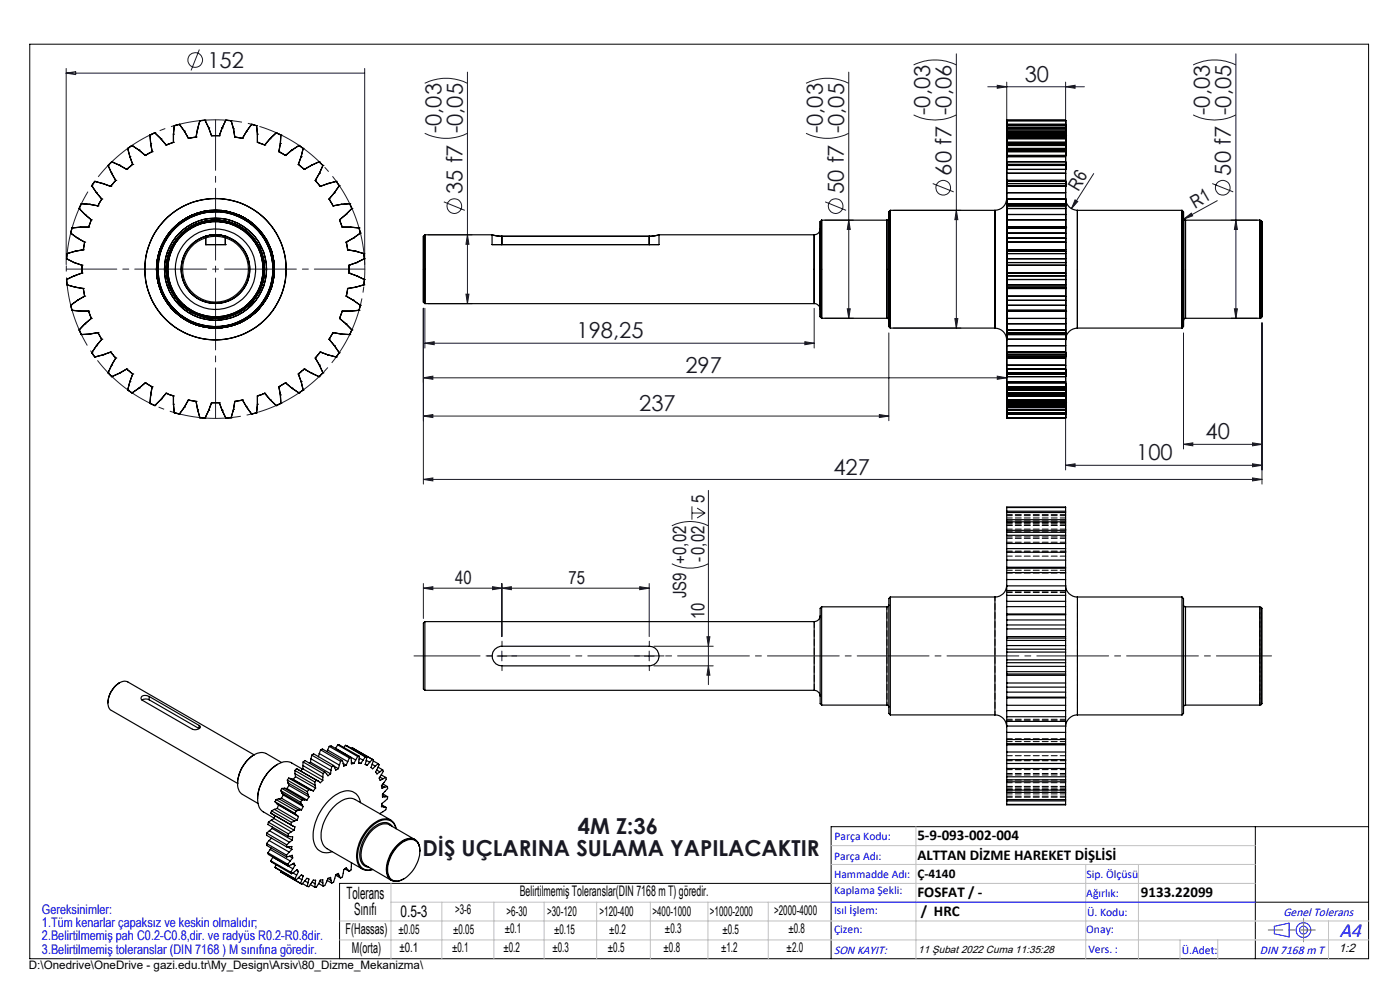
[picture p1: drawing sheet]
<svg xmlns="http://www.w3.org/2000/svg" width="297mm" height="210mm" viewBox="0 0 297 210" stroke-linecap="round" stroke-linejoin="round" font-family="sans-serif">
<g fill="none" stroke="#191924" stroke-width=".21">
<path d="M14 14.5v41.6M14 15.5h63.4M14 15.5l2.1-.3v.6zM42.3 10.5l-1.8 4.4M77.4 14.5v41.6M90.1 17.7a10.2 10.2 0 0 1 9.1 0M99.2 15.3v49.1M171 17.7a10.2 10.2 0 0 1 9.1 0M180.1 15.3v52.2M193.8 13.8a10.2 10.2 0 0 1 9.1 0M202.9 11.4v58.2M209.6 18.4h20.4"/>
<path d="M211.6 18.1l2 .3-2 .3zM213.6 17.4v10.2M226.1 18.4l2-.3v.6zM226.1 17.4v10.1M253.1 13.8a10.2 10.2 0 0 1 9.1 0M262.2 11.4v56.1M90.1 28.3a10.2 10.2 0 0 0 9.1 0M171 28.3a10.2 10.2 0 0 0 9.1 0M193.8 24.4a9.9 9.9 0 0 0 9.1 0M197.9 38.9l4.4 1.8M232 36.8l-4.7 7.5M253.1 24.4a9.9 9.9 0 0 0 9.1 0"/>
<path d="M257.2 38.9l4.4 1.8M90.8 49.8h9.4M94.2 42.8l4.4 1.8M99.2 49.8l.3 2h-.7zM175 46.7h6M175 42.8l4.5 1.8M180.1 46.7l.3 2h-.7zM189.5 44.6h14.4M202.9 44.6l.3 2h-.6zM213.6 54v27.1M226.1 54v45.7M228.1 42.4l.5 .3-1.3 1.6z"/>
<path d="M251.1 46.5l1.6-1.3 .3 .6zM258.2 42.6l-7.1 3.9M261.2 46.7h5.5M262.2 46.7l.3 2h-.6zM89.8 65.4v37.3M90.1 72.8l2-.3v.6zM90.1 65.4v8.4M90.1 72.8h82.6M90.8 64.4h9.4M98.8 62.4h.7l-.3 2zM170.7 72.5l2 .3-2 .3zM172.7 65.4v8.4"/>
<path d="M175 67.5h6M179.7 65.5h.7l-.3 2zM188.6 70.6v18.6M189.5 69.6h14.4M202.6 67.6h.6l-.3 2zM211.6 79.8l2 .3-2 .4zM251.1 70.6v24.6M261.2 67.5h5.5M261.9 65.5h.6l-.3 2zM267.7 68.5v34.2M89.8 88.3l2-.4v.7zM89.8 80.1l2-.3v.7z"/>
<path d="M89.8 88.3h98.8M89.8 80.1h123.8M186.5 87.9l2.1 .4-2.1 .3zM226.1 98.7l2-.3v.6zM226.1 98.7h41.6M251.1 94.3l1.9-.4v.7zM251.1 94.3h16.6M265.7 93.9l2 .4-2 .3zM265.7 98.4l2 .3-2 .3zM89.8 101.7l2-.3v.6zM89.8 101.7h177.9M142.5 119.6a8.6 8.6 0 0 0 7.8 0"/>
<path d="M142.5 111.5a8.6 8.6 0 0 1 7.8 0M146.8 107.4v2.8M146.8 108.8h2.8M147.9 107.8l1.7 1M149.6 108.8l-1.7 1.1M150.3 104v41.2M265.7 101.4l2 .3-2 .3zM89.8 124.8l2-.3v.6zM89.8 123.8v7.4M89.8 124.8h47.9M104.5 124.5l2 .3-2 .3zM105.4 139.2h2.1"/>
<path d="M106.5 138.1v2.1M106.5 124.8l2-.3v.6zM106.5 123.8v11.2M135.7 124.5l2 .3-2 .3zM136.7 139.2h2.1M137.7 138.1v2.1M137.7 123.8v11.2M138.7 137.1h12.6M150 135.1h.6l-.3 2zM138.7 141.2h12.6M150.3 141.2l.3 2h-.6z"/>
<circle cx="41.4" cy="12.7" r="1.56"/>
<circle cx="200.1" cy="39.8" r="1.56"/>
<circle cx="259.4" cy="39.8" r="1.56"/>
<circle cx="96.4" cy="43.7" r="1.56"/>
<circle cx="177.3" cy="43.7" r="1.56"/>
</g>
<path d="M76 47.8a31.7 31.7 0 0 0-53-12.7 31.7 31.7 0 0 0 14.5 52.6 31.7 31.7 0 0 0 39-38.3l-.5-1.6" fill="none" stroke="#191924" stroke-width=".21" stroke-dasharray="15.2 1.3 1.3 1.3" stroke-dashoffset="3.4" stroke-linecap="butt"/>
<g fill="none" stroke="#00f" stroke-width=".21">
<path d="M176.3 191.4h90M270.3 196.5l3.2-.7v2.9l-3.2-.6z"/>
<circle cx="276.5" cy="197.3" r="1.57"/>
<circle cx="276.5" cy="197.3" r=".83"/>
</g>
<path d="M90.1 139.1h179.6" fill="none" stroke="#191924" stroke-width=".21" stroke-dasharray="15.2 1.3 1.3 1.3" stroke-dashoffset="3.5"/>
<path d="M90.1 139.1h-2.3M104.4 139.1h-1M106.5 137.1v-1.1M108.6 139.1h1M135.7 139.1h-1.1M137.7 137.1v-1.1M139.8 139.1h1.1M106.5 141.2v1.1M137.7 141.2v1.1" fill="none" stroke="#191924" stroke-width=".21" stroke-dasharray="15.2 1.3 1.3 1.3"/>
<path d="M6.3 9.4h284v194h-284zM266.3 175.4v28M290.3 175.4h-114v28M176.3 187.4h-104.3v16M266.3 191.4h24" fill="none" stroke="#000" stroke-width=".21"/>
<path d="M279 197.3h-9.9" fill="none" stroke="#f00" stroke-width=".21" stroke-dasharray="15.2 1.3 1.3 1.3" stroke-dashoffset="12.2"/>
<path d="M45.7 25.4v63.4M14.1 57.1h63.3" fill="none" stroke="#191924" stroke-width=".21" stroke-dasharray="15.2 1.3 1.3 1.3" stroke-dashoffset="4.5"/>
<path d="M276.5 197.3v2.5M276.5 197.3v-2.5" fill="none" stroke="#808080" stroke-width=".21" stroke-dasharray="15.2 1.3 1.3 1.3"/>
<g fill="none" stroke="#c0c0c0" stroke-width=".21">
<path d="M176.3 179.4h90M194.3 175.4v28M72 199.4h218.3M72 195.4h218.3M82.9 187.4v16M82.9 191.4h183.4M93.7 191.4v12M104.8 191.4v12M115.4 191.4v12M126.6 191.4v12M138 191.4v12M150.2 191.4v12"/>
<path d="M163 191.4v12M176.3 183.4h90M176.3 187.4h90M230.3 183.4v20M241.5 183.4v20M250.3 199.4v4M258.3 199.4v4M281.8 195.4v8"/>
</g>
<g fill="#191924">
<path d="M251.1 46.5l1.6-1.3 .3 .6z"/>
<path d="M228.1 42.4l.5 .3-1.3 1.6z"/>
<path d="M89.8 124.8l2-.3v.6zM104.5 124.5l2 .3-2 .3zM106.5 124.8l2-.3v.6zM135.7 124.5l2 .3-2 .3z"/>
<path d="M150 135.1h.6l-.3 2zM150.3 141.2l.3 2h-.6z"/>
<path d="M265.7 93.9l2 .4-2 .3zM251.1 94.3l1.9-.4v.7zM265.7 98.4l2 .3-2 .3zM226.1 98.7l2-.3v.6zM226.1 18.4l2-.3v.6zM211.6 18.1l2 .3-2 .3zM170.7 72.5l2 .3-2 .3zM90.1 72.8l2-.3v.6zM186.5 87.9l2.1 .4-2.1 .3zM89.8 88.3l2-.4v.7zM211.6 79.8l2 .3-2 .4zM89.8 80.1l2-.3v.7zM265.7 101.4l2 .3-2 .3zM89.8 101.7l2-.3v.6z"/>
<path d="M261.9 65.5h.6l-.3 2zM262.2 46.7l.3 2h-.6zM98.8 62.4h.7l-.3 2zM99.2 49.8l.3 2h-.7zM179.7 65.5h.7l-.3 2zM180.1 46.7l.3 2h-.7zM202.6 67.6h.6l-.3 2zM202.9 44.6l.3 2h-.6z"/>
</g>
<g fill="none" stroke="#000" stroke-width=".25">
<path d="M19.5 39.4h.1M19.5 39.4l1 1.5M20.1 38.5l-.6 .9M20.1 38.5l1.7 .4M20.1 38.5h.1M21.8 38.9l1.7 .6M21.8 38.9h.1M22.9 35.1l.8 1.7M22.9 35.1h.1M23.5 39.5h.1M23.7 36.8h.1M23.7 36.8l.9 1.5"/>
<path d="M23.7 34.3h.1M23.7 34.3l-.8 .8M23.7 34.3l1.7 .8M24.6 38.3h.1M24.6 38.3l-1.1 1.2M25.4 35.1l1.5 .8M25.4 35.1h.1M26.9 35.9h.1M27.1 31.5h.1M27.1 31.5l.5 1.7M27.6 33.2h.1M27.6 33.2l.6 1.7"/>
<path d="M28 30.9l-.9 .6M28 30.9h.1M28 30.9l1.5 .9M28.2 34.9h.1M28.2 34.9l-1.3 1M29.5 31.8h.1M29.5 31.8l1.3 1.2M30.8 33h.1M31.8 28.6h.1M31.8 28.6l.2 1.8M32 30.4h.1M32 30.4l.3 1.8"/>
<path d="M32.3 32.2h.1M32.3 32.2l-1.5 .8M32.8 28.2h.1M32.8 28.2l-1 .4M32.8 28.2l1.3 1.2M34.1 29.4h.1M34.1 29.4l1.1 1.4M35.2 30.8h.1M36.8 28.5h.1M36.8 30.2h.1M36.8 30.2l-1.6 .6M36.8 28.5v1.7"/>
<path d="M37 26.7h.1M37 26.7l-.2 1.8M38.1 26.4h.1M38.1 26.4l-1.1 .3M38.1 26.4l1 1.4M39.1 27.8h.1M39.1 27.8l.9 1.5M40 29.3h.1M41.6 29.1h.1M41.6 29.1l-1.6 .2M41.9 27.3h.1M41.9 27.3l-.3 1.8"/>
<path d="M42.4 25.6h.1M42.4 25.6l-.5 1.7M43.5 25.5h.1M43.5 25.5l-1.1 .1M43.5 25.5l.8 1.6M44.3 27.1h.1M44.3 27.1l.6 1.7M44.9 28.8h.1M44.9 28.8h1.6M46.5 28.8h.1M47.1 27.1h.1M47.1 27.1l-.6 1.7"/>
<path d="M47.9 25.5h.1M47.9 25.5l1.1 .1M47.9 25.5l-.8 1.6M49 25.6h.1M49 25.6l.5 1.7M49.5 27.3h.1M49.5 27.3l.3 1.8M49.8 29.1h.1M49.8 29.1l1.6 .2M51.4 29.3h.1M52.3 27.8h.1M52.3 27.8l-.9 1.5"/>
<path d="M53.4 26.4h.1M53.4 26.4l1 .3M53.4 26.4l-1.1 1.4M54.4 26.7h.1M54.4 26.7l.2 1.8M54.6 30.2h.1M54.6 28.5h.1M54.6 30.2l1.6 .6M54.6 28.5v1.7M56.2 30.8h.1M57.3 29.4h.1M57.3 29.4l-1.1 1.4"/>
<path d="M58.6 28.2h.1M58.6 28.2l1 .4M58.6 28.2l-1.3 1.2M59.2 32.2l1.4 .8M59.2 32.2h.1M59.5 30.4h.1M59.5 30.4l-.3 1.8M59.6 28.6h.1M59.6 28.6l-.1 1.8M60.6 33h.1M61.9 31.8h.1M61.9 31.8l-1.3 1.2"/>
<path d="M63.3 34.9l1.3 1M63.3 34.9h.1M63.4 30.9h.1M63.4 30.9l.9 .6M63.4 30.9l-1.5 .9M63.9 33.2l-.6 1.7M63.9 33.2h.1M64.3 31.5h.1M64.3 31.5l-.4 1.7M64.6 35.9h.1M66.1 35.1h.1M66.1 35.1l-1.5 .8"/>
<path d="M66.9 38.3l1 1.2M66.9 38.3h.1M67.7 34.3l.8 .8M67.7 34.3h.1M67.7 34.3l-1.6 .8M67.8 36.8h.1M67.8 36.8l-.9 1.5M67.9 39.5h.1M68.5 35.1h.1M68.5 35.1l-.7 1.7M69.6 38.9h.1M69.6 38.9l-1.7 .6"/>
<path d="M71.3 38.5h.1M71.3 38.5l.7 .9M71.3 38.5l-1.7 .4M72 39.4h.1M72 39.4l-1.1 1.5M213.6 38.5v.9h12.5M213.6 34.9h12.5v1h-12.5zM213.6 38.3v1.2h12.5v-1.2M213.6 32.2h12.5v.8h-12.5zM213.6 30.2h12.5v.6h-12.5zM213.6 28.8h.1M213.6 25.5v.1"/>
<path d="M213.6 29.1h12.5v.2h-12.5zM213.6 28.8h12.5M213.6 25.5v12.8M213.6 38.5v3.7M213.6 25.5h12.5v12.8M213.6 38.5h12.5v3.7M213.6 38.9h12.5M213.6 33.2h12.5M213.6 35.1h12.5M213.6 38.3h12.5M213.6 30.4h12.5M213.6 29.4h12.5"/>
<path d="M213.6 27.8h12.5M213.6 31.8h12.5M213.6 28.5h12.5M213.6 25.6h12.5M213.6 27.3h12.5M213.6 27.1h12.5M213.6 36.8h12.5M226.1 34.3h-12.5v.8h12.5M226.1 30.9h-12.5v.6h12.5M226.1 28.2h-12.5v.4h12.5M226.1 26.4h-12.5v.3h12.5M226.1 28.8h.1"/>
<path d="M14.1 59.3l.1 1.1M14.1 54.9l1.6 .8M14.1 54.9h.1M14.1 59.3h.1M14.2 53.8l-.1 1.1M14.2 53.8h.1M15 49.5l1.4 1M15 49.5h.1M15.3 48.4l-.3 1.1M15.3 48.4h.1M15.7 55.7l1.7 .6M15.7 58.5l-1.6 .8"/>
<path d="M15.7 55.7h.1M15.7 58.5h.1M15.9 53.3h.1M15.9 53.3l-1.7 .5M16.4 50.5h.1M16.4 50.5l1.6 .9M16.8 44.2h.1M16.8 44.2l1.2 1.3M17.1 48.2l-1.8 .2M17.1 48.2h1.7M17.1 48.2h.1M17.3 43.2l-.5 1"/>
<path d="M17.3 43.2h.1M17.3 43.2l1.8 .1M17.4 56.3v1.6M17.4 57.9l-1.7 .6M17.4 57.9h.1M17.4 56.3h.1M17.7 53h.1M17.7 53l-1.8 .3M18 51.4l-.3 1.6M18 51.4h.1M18 45.5h.1M18 45.5l1.4 1.1"/>
<path d="M18.8 48.2h.1M19.1 43.3h.1M19.1 43.3l1.7 .4M19.4 46.6l-.6 1.6M19.4 46.6h.1M20.5 40.9l1.1 1.3M20.5 40.9h.1M20.8 43.7h.1M21.6 42.2h.1M21.6 42.2l-.8 1.5M43.6 50.1h.1M43.6 51.9h.1"/>
<path d="M43.6 50.1a6.9 6.9 0 0 1 4.2 0M43.6 51.9h4.2M43.6 50.1v1.8M47.8 50.1h.1M47.8 51.9h.1M47.8 50.1v1.8M69.8 42.2l.9 1.5M69.8 42.2h.1M70.7 43.7h.1M70.9 40.9h.1M70.9 40.9l-1.1 1.3M72 46.6h.1"/>
<path d="M72 46.6l.6 1.6M72.4 43.3h.1M72.4 43.3l-1.7 .4M72.6 48.2h.1M72.6 48.2h1.8M73.4 45.5h.1M73.4 45.5l-1.4 1.1M73.4 51.4h.1M73.4 51.4l.3 1.6M73.7 53h.1M73.7 53l1.8 .3M74 56.3v1.6"/>
<path d="M74 56.3h.1M74 57.9h.1M74 57.9l1.7 .6M74.2 43.2l.4 1M74.2 43.2l-1.8 .1M74.2 43.2h.1M74.4 48.2h.1M74.4 48.2l1.8 .2M74.6 44.2h.1M74.6 44.2l-1.2 1.3M75 50.5h.1M75 50.5l-1.6 .9"/>
<path d="M75.5 53.3h.1M75.5 53.3l1.7 .5M75.7 55.7l-1.7 .6M75.7 58.5l1.6 .8M75.7 55.7h.1M75.7 58.5h.1M76.2 48.4l.2 1.1M76.2 48.4h.1M76.4 49.5h.1M76.4 49.5l-1.4 1M77.2 53.8l.1 1.1M77.2 53.8h.1"/>
<path d="M77.3 59.3l-.1 1.1M77.3 54.9h.1M77.3 59.3h.1M77.3 54.9l-1.6 .8M89.8 50.1v14zM90.1 49.8v14.6zM104.4 51.9h2.1zM104.4 49.8v2.1M104.4 49.8l2.1 .3zM104.4 49.8h-14.3l-.3 .3M106.5 50.1h31.2M106.5 50.1v1.8"/>
<path d="M106.5 51.9h31.2M137.7 50.1l2.1-.3zM137.7 51.9h2.1zM137.7 50.1v1.8M139.8 49.8v2.1M172.7 49.8v14.6zM174 48.6a1.26 1.26 0 0 1-1.3 1.2h-32.9M174 48.6v17zM174 47v20.2zM174.3 46.7v20.8zM188.1 46.7v20.8zM188.6 46.3l-.2 .3-.3 .1h-13.8l-.3 .3"/>
<path d="M188.6 46.3v21.6zM188.6 44.9v24.4zM188.9 44.6v25zM211.1 44.6v25zM213.6 42.1a2.53 2.53 0 0 1-2.5 2.5h-22.2l-.3 .3M213.6 59.3v1.1M213.6 53.8v1.1M213.6 56.3v1.6M213.6 51.4v1.6M213.6 42.1v30zM213.6 46.6v1.6M213.6 43.2v1"/>
<path d="M213.6 42.2v1.5M213.6 48.4v1.1M213.6 48.2h12.5M213.6 43.2v.5M213.6 44.2v2.4M213.6 48.2v.2M213.6 49.5v1.9M213.6 53v.8M213.6 54.9v1.4M213.6 57.9v1.4M213.6 55.7h12.5M213.6 43.2h12.5v3.4"/>
<path d="M213.6 54.9h12.5M213.6 53h12.5M213.6 53.8h12.5M213.6 50.5h12.5M213.6 56.3h12.5M213.6 49.5h12.5M213.6 51.4h12.5M213.6 46.6h12.5M213.6 44.2h12.5M213.6 45.5h12.5M213.6 48.4h12.5M213.6 53.3h12.5"/>
<path d="M213.6 43.3h12.5M213.6 42.2h12.5M213.6 40.9h12.5M213.6 57.9h12.5M213.6 58.5h12.5M213.6 59.3h12.5M213.6 48.2h.1M226.1 42.1a2.53 2.53 0 0 0 2.5 2.5h22.2l.3 .3M226.1 51.4v1.6M226.1 46.6v1.6M226.1 42.2v1.5h-12.5M226.1 56.3v1.6"/>
<path d="M226.1 42.1v30zM226.1 48.2v3.2M226.1 53v3.3M226.1 57.9v3.3M226.1 48.2h.1M228.6 44.6v25zM250.8 44.6v25zM251.1 46.3l.1 .3 .3 .1h15.9l.3 .3M251.1 46.3v21.6zM251.1 44.9v24.4zM251.5 46.7v20.8zM267.2 46.7v20.8z"/>
<path d="M267.5 46.8v20.6zM267.7 47v20.2zM14.2 60.4h.1M14.2 60.4l1.7 .5M15 64.8l.3 1M15 64.8h.1M15.3 65.8l1.8 .2M15.3 65.8h.1M15.9 60.9h.1M15.9 60.9l1.8 .3M16.4 63.7h.1M16.4 63.7l-1.4 1.1"/>
<path d="M16.8 70h.1M16.8 70l.5 1M17.1 66h1.7M17.1 66h.1M17.3 71h.1M17.7 61.2h.1M17.7 61.2l.3 1.6M18 62.8h.1M18 62.8l-1.6 .9M18 68.7h.1M18 68.7l-1.2 1.3M18.8 66l.6 1.5"/>
<path d="M18.8 66h.1M19.1 70.9h.1M19.1 70.9l-1.8 .1M19.4 67.5h.1M19.4 67.5l-1.4 1.2M19.5 74.8h.1M19.5 74.8l.6 .9M20.1 75.7h.1M20.5 73.3l-1 1.5M20.5 73.3h.1M20.8 70.5l.8 1.5M20.8 70.5h.1"/>
<path d="M20.8 70.5l-1.7 .4M21.6 72h.1M21.6 72l-1.1 1.3M21.8 75.3l-1.7 .4M21.8 75.3h.1M22.9 79.1l.8 .8M22.9 79.1h.1M23.5 74.7h.1M23.5 74.7l1.1 1.2M23.5 74.7l-1.7 .6M23.7 77.5h.1M23.7 77.5l-.8 1.6"/>
<path d="M23.7 79.9h.1M24.6 75.9h.1M24.6 75.9l-.9 1.6M25.4 79.2l-1.7 .7M25.4 79.2h.1M26.9 78.3l1.3 1M26.9 78.3l-1.5 .9M26.9 78.3h.1M28.2 79.3h.1M28.2 79.3l-.6 1.7M63.3 79.3l.6 1.7M63.3 79.3h.1"/>
<path d="M64.6 78.3l-1.3 1M64.6 78.3h.1M64.6 78.3l1.5 .9M66.1 79.2h.1M66.1 79.2l1.6 .7M66.9 75.9h.1M66.9 75.9l.9 1.6M67.7 79.9h.1M67.8 77.5h.1M67.8 77.5l.7 1.6M67.9 74.7l-1 1.2M67.9 74.7h.1"/>
<path d="M67.9 74.7l1.7 .6M68.5 79.1h.1M68.5 79.1l-.8 .8M69.6 75.3h.1M69.6 75.3l1.7 .4M69.8 72l1.1 1.3M69.8 72h.1M70.7 70.5l-.9 1.5M70.7 70.5h.1M70.7 70.5l1.7 .4M70.9 73.3h.1M70.9 73.3l1.1 1.5"/>
<path d="M71.3 75.7h.1M72 74.8l-.7 .9M72 74.8h.1M72 67.5h.1M72 67.5l1.4 1.2M72.4 70.9h.1M72.4 70.9l1.8 .1M72.6 66l-.6 1.5M72.6 66h.1M72.6 66h1.8M73.4 68.7h.1M73.4 68.7l1.2 1.3"/>
<path d="M73.4 62.8h.1M73.4 62.8l1.6 .9M73.7 61.2l-.3 1.6M73.7 61.2h.1M74.2 71h.1M74.4 66h.1M74.6 70l-.4 1M74.6 70h.1M75 63.7h.1M75 63.7l1.4 1.1M75.5 60.9h.1M75.5 60.9l-1.8 .3"/>
<path d="M76.2 65.8h.1M76.2 65.8l-1.8 .2M76.4 64.8h.1M76.4 64.8l-.2 1M77.2 60.4h.1M77.2 60.4l-1.7 .5M89.8 64.1l.3 .3h82.6a1.26 1.26 0 0 1 1.3 1.2M174 67.2l.3 .3h13.9l.4 .4M188.6 69.3l.3 .3h22.2a2.53 2.53 0 0 1 2.5 2.5M213.6 61.2v1.6M213.6 64.8v1M213.6 66v1.5"/>
<path d="M213.6 70v1M213.6 70.5v1.5M213.6 75.9v-1.2h12.5v1.2M213.6 78.3h12.5v1h-12.5zM213.6 70.5h12.5v1.5M213.6 66h12.5M213.6 60.4v.8M213.6 62.8v2M213.6 65.8v.2M213.6 67.5v2.5M213.6 70.5v.5M213.6 72v3.7"/>
<path d="M213.6 75.9v12.8M213.6 62.8h12.5M213.6 63.7h12.5M213.6 61.2h12.5M213.6 60.4h12.5M213.6 67.5h12.5M213.6 68.7h12.5M213.6 64.8h12.5M213.6 65.8h12.5M213.6 60.9h12.5M213.6 70h12.5M213.6 73.3h12.5"/>
<path d="M213.6 72h12.5M213.6 75.9h12.5M213.6 70.9h12.5M213.6 75.3h12.5M213.6 79.2h12.5M213.6 77.5h12.5M213.6 66h.1M226.1 74.8h-12.5v.9M226.1 79.1h-12.5v.8h12.5M226.1 61.2v1.6M226.1 66v1.5M226.1 62.8v3.2"/>
<path d="M226.1 67.5v3.5h-12.5M226.1 72v3.7h-12.5M226.1 75.9v12.8h-12.5M226.1 66h.1M251.1 69.3l-.3 .3h-22.2a2.53 2.53 0 0 0-2.5 2.5M267.7 67.2l-.3 .3h-16l-.3 .4M27.1 82.7h.1M27.1 82.7l.9 .7M27.6 81h.1M27.6 81l-.5 1.7M28 83.4h.1M29.5 82.3h.1"/>
<path d="M29.5 82.3l-1.5 1.1M30.8 81.2l1.5 .8M30.8 81.2l-1.3 1.1M30.8 81.2h.1M31.8 85.6l1 .4M31.8 85.6h.1M32 83.8h.1M32 83.8l-.2 1.8M32.3 82h.1M32.3 82l-.3 1.8M32.8 86h.1M34.1 84.8h.1"/>
<path d="M34.1 84.8l-1.3 1.2M35.2 83.4l1.6 .6M35.2 83.4h.1M35.2 83.4l-1.1 1.4M36.8 84h.1M36.8 85.8h.1M36.8 84v1.8M36.8 85.8l.2 1.8M37 87.6h.1M37 87.6l1.1 .2M38.1 87.8h.1M39.1 86.4h.1"/>
<path d="M39.1 86.4l-1 1.4M40 84.8h.1M40 84.8l1.6 .4M40 84.8l-.9 1.6M41.6 85.2h.1M41.6 85.2l.3 1.6M41.9 86.8h.1M41.9 86.8l.5 1.8M42.4 88.6h.1M42.4 88.6l1.1 .1M43.5 88.7h.1M44.3 87.1h.1"/>
<path d="M44.3 87.1l-.8 1.6M44.9 85.4h.1M44.9 85.4h1.6M44.9 85.4l-.6 1.7M46.5 85.4h.1M46.5 85.4l.6 1.7M47.1 87.1h.1M47.1 87.1l.8 1.6M47.9 88.7h.1M49 88.6h.1M49 88.6l-1.1 .1M49.5 86.8h.1"/>
<path d="M49.5 86.8l-.5 1.8M49.8 85.2h.1M49.8 85.2l-.3 1.6M51.4 84.8h.1M51.4 84.8l-1.6 .4M51.4 84.8l.9 1.6M52.3 86.4h.1M52.3 86.4l1.1 1.4M53.4 87.8h.1M54.4 87.6h.1M54.4 87.6l-1 .2M54.6 85.8h.1"/>
<path d="M54.6 84h.1M54.6 84v1.8M54.6 85.8l-.2 1.8M56.2 83.4l-1.6 .6M56.2 83.4h.1M56.2 83.4l1.1 1.4M57.3 84.8h.1M57.3 84.8l1.3 1.2M58.6 86h.1M59.2 82h.1M59.2 82l.3 1.8M59.5 83.8h.1"/>
<path d="M59.5 83.8l.1 1.8M59.6 85.6l-1 .4M59.6 85.6h.1M60.6 81.2l-1.4 .8M60.6 81.2h.1M60.6 81.2l1.3 1.1M61.9 82.3h.1M61.9 82.3l1.5 1.1M63.4 83.4h.1M63.9 81l.4 1.7M63.9 81h.1M64.3 82.7h.1"/>
<path d="M64.3 82.7l-.9 .7M213.6 81.2h12.5v.8h-12.5zM213.6 83.4h12.5v.6h-12.5zM213.6 84.8h12.5v.4h-12.5zM213.6 85.4h.1M213.6 85.4h12.5M213.6 82.3h12.5M213.6 81h12.5M213.6 84.8h12.5M213.6 85.8h12.5M213.6 83.8h12.5M213.6 87.1h12.5"/>
<path d="M213.6 86.8h12.5M213.6 86.4h12.5M226.1 82.7h-12.5v.7h12.5M226.1 88.6l-12.5 .1M226.1 87.6h-12.5v.2h12.5M226.1 85.6h-12.5v.4h12.5M226.1 85.4h.1M213.6 116.4v.7M213.6 112.9v.7M213.6 110.2v.5M213.6 108.4v.3M213.6 107.7l12.5-.1v12.9"/>
<path d="M213.6 107.7v.7M213.6 108.7v1.5M213.6 110.7v2.2M213.6 113.6v2.8M213.6 117.1v3.2M213.6 116.4h12.5M213.6 117.1h12.5M213.6 118.8h12.5M213.6 112.9h12.5M213.6 113.6h12.5M213.6 115.3h12.5M213.6 110.2h12.5"/>
<path d="M213.6 110.7h12.5M213.6 112.5h12.5M213.6 108.7h12.5M213.6 108.4h12.5M213.6 107.7h12.5M90.1 131.9v14.5M90.1 131.9a.79 .79 0 0 0-.3 .9v12.7a.73 .73 0 0 0 .3 .9M90.1 131.9h82.6M105 137.8l1.2-.7h31.5a2.08 2.08 0 0 1 2.1 2.1 2.08 2.08 0 0 1-2.1 2h-31.2a2.09 2.09 0 0 1-1.9-1.2 2.09 2.09 0 0 1 .4-2.2zM172.7 131.9v14.5M174 130.6a1.26 1.26 0 0 1-1.3 1.3M174.3 128.7v20.9"/>
<path d="M174.3 128.7a.79 .79 0 0 0-.3 1v19a.77 .77 0 0 0 .3 .9M174.3 128.7h13.8M188.1 128.7v20.9M188.6 128.3l-.1 .3-.4 .1M188.9 126.6a.79 .79 0 0 0-.3 1v22.9a1.06 1.06 0 0 0 .3 1.2M188.9 126.6v25.1M188.9 126.6h22.2M211.1 126.6v25.1M213.6 124.2a2.47 2.47 0 0 1-2.5 2.4M213.6 135.8v1.1M213.6 130.4v1.1M213.6 125.3v1"/>
<path d="M213.6 138.3v1.7M213.6 133.4v1.6M213.6 128.7v1.5M213.6 120.5v1M213.6 124.3v1M213.6 120.3v.2M213.6 121.5v2.8M213.6 126.3v2.4M213.6 130.2v.2M213.6 131.5v1.9M213.6 135v.8M213.6 136.9v1.4"/>
<path d="M213.6 140v1.3M213.6 120.5h12.5v3.8M213.6 125.3h12.5v3.4M213.6 135.8h12.5M213.6 136.9h12.5M213.6 137.7h12.5M213.6 135.4h12.5M213.6 131.5h12.5M213.6 132.6h12.5M213.6 130.4h12.5M213.6 130.2h12.5M213.6 138.3h12.5"/>
<path d="M213.6 140h12.5M213.6 135h12.5M213.6 133.4h12.5M213.6 126.3h12.5M213.6 127.6h12.5M213.6 128.7h12.5M213.6 121.5h12.5M213.6 122.9h12.5M213.6 124.3h12.5M213.6 120.3h12.5M226.1 124.2a2.47 2.47 0 0 0 2.5 2.4M226.1 138.3v1.7"/>
<path d="M226.1 133.4v1.6M226.1 128.7v1.5M226.1 124.3v.9M226.1 130.2v3.2M226.1 135v3.3M226.1 140v3.3M228.6 126.6v25.1M228.6 126.6h22.2M250.8 126.6v25.1M250.8 126.6a.79 .79 0 0 1 .3 1v22.9a1.06 1.06 0 0 1-.3 1.2M251.1 128.3l.1 .3 .3 .1M251.5 128.7v20.9"/>
<path d="M251.5 128.7h15.7M267.2 128.7l.3 .2M267.2 128.7v20.9M267.5 128.9l.2 .1v20.3l-.2 .2M267.5 128.9v20.6M25.4 144.8a5.2 5.2 0 0 0-2.5 4.3M31.6 147.7l-.7-.2a.61 .61 0 0 0-.8 .2 .61 .61 0 0 0 .1 .8l10.6 6.2a1.29 1.29 0 0 0 1.7-.5l-.3-.3M31.6 148.4l-.7-.1-.8 .2M31.6 147.7l10.6 6.2M31.6 148.4l10.6 6.1v-.6M31.6 147.7v.7M67.7 159.8l4.3 2.5"/>
<path d="M67.7 159.8l-.1 .7M68 159.1l.4-.2 4.2 2.4M68 159.1l4.2 2.4M68 159.1l-.3 .7M69.5 159.1l4.3 2.5M69.5 159.1l-.1 .3M69.8 158.3l.4-.1 4.3 2.5M69.8 158.3l4.3 2.5M69.8 158.3l-.3 .8M71.2 158.7l4.3 2.5M71.2 158.7v.1M71.6 158h.4l4.2 2.4"/>
<path d="M71.6 158l4.3 2.5M71.6 158l-.4 .7M73.3 158.1l4.5 2.5M73.3 158.1l4.2 2.5M73.3 158.1l-.3 .5M74.7 158.6l.2 .1M74.7 158.6l4.4 2.5M74.7 158.6l-.1 .2M90.1 146.4h82.6M172.7 146.4a1.33 1.33 0 0 1 1.3 1.3M174.3 149.6h13.8M188.1 149.6l.4 .1 .1 .3"/>
<path d="M188.9 151.7h22.2M211.1 151.7a2.53 2.53 0 0 1 2.5 2.5M213.6 141.3v1.2M213.6 146.8v1.1M213.6 152v1M213.6 143.3v1.6M213.6 148.1v1.5M213.6 156.9v.9M213.6 153v1M213.6 157.8v.2M213.6 142.5v.8M213.6 144.9v1.9"/>
<path d="M213.6 147.9v.2M213.6 149.6v2.4M213.6 154v2.9M213.6 158v3.1M213.6 141.3h12.5M213.6 142.5h12.5M213.6 140.6h12.5M213.6 143h12.5M213.6 145.8h12.5M213.6 146.8h12.5M213.6 147.9h12.5M213.6 148.1h12.5"/>
<path d="M213.6 143.3h12.5M213.6 144.9h12.5M213.6 150.7h12.5M213.6 152h12.5M213.6 149.6h12.5M213.6 155.4h12.5M213.6 156.9h12.5M213.6 154h12.5M213.6 159.5h12.5M213.6 158h12.5M226.1 143.3v1.6M226.1 148.1v1.5"/>
<path d="M226.1 153.1v.9M226.1 157.8v12.9l-12.5-.1M226.1 144.9v3.2M226.1 149.6v3.4h-12.5M226.1 154v3.8h-12.5M228.6 151.7a2.53 2.53 0 0 0-2.5 2.5M228.6 151.7h22.2M251.5 149.6l-.3 .1-.1 .3M251.5 149.6h15.7M267.5 149.5l-.3 .1M50.4 166.2l.2 1.3 .6 .9 3.5 2M53.9 160.1l-26.8-15.4a2.55 2.55 0 0 0-3 1.2 4 4 0 0 0-.7 4.6l27 15.7"/>
<path d="M53.9 160.1a7.5 7.5 0 0 0-3.5 6.1M56.6 178.9v.4l4.2 2.5M56.6 178.9l4.2 2.5M56.6 176.7v.5l4.2 2.4M56.6 176.7l4.2 2.5M56.9 174.4l-.1 .5 4.3 2.4M56.9 174.4l4.3 2.5M57.1 178.3l4.2 2.5M57.1 178.3l-.5 .6M57.2 176.2l4.2 2.5M57.2 176.2l-.6 .5M57.4 172.5l4.3 2.4"/>
<path d="M57.4 172.5l4.7 2.7M57.5 174l4.3 2.5M57.5 174l-.6 .4M57.6 179.9l-.3 .3M57.6 172l-.2 .5M57.6 172l4.2 2.4M57.6 177.8l-.5 .5M57.7 175.7l4.3 2.5M57.7 175.7l-.5 .5M57.8 175.4l-.1 .3M58.1 173.6l4.3 2.5M58.1 173.6l-.6 .4"/>
<path d="M58.2 171.7l4.3 2.5M58.2 171.7l-.6 .3M58.3 173l-.2 .6M58.3 170.1l4.3 2.4M58.3 170.1l.4 .4M58.6 169.6l-.3 .5M58.6 169.6l4.2 2.4M58.7 170.5l4.2 2.4M58.7 170.5l.4 .3M58.8 171.5l4.2 2.4M58.8 171.5l-.6 .2M58.9 162.1a9 9 0 0 0-4.3 7.4"/>
<path d="M59.1 170.8l-.3 .7M59.1 170.8l4.2 2.4M59.2 169.4l4.2 2.5M59.2 169.4l-.6 .2M59.5 167.7l4.3 2.5M59.5 167.7l.3 .5M59.7 161.7l-3.3-1.9a3.2 3.2 0 0 0-3.5 1.1 7.8 7.8 0 0 0-2.5 5.3M59.7 169.3l4.3 2.5M59.7 169.3l-.5 .1M59.8 167.2l-.3 .5M59.8 167.2l4.2 2.5M59.8 168.2l4.2 2.5"/>
<path d="M59.8 168.2l.3 .4M60.1 168.6l-.4 .7M60.1 168.6l4.2 2.5M60.4 167.2l4.2 2.5M60.4 167.2h-.6M60.4 167.2l.5 .1M60.8 179.6h1.1v.6M60.8 179.2v.4M60.9 167.3l4.2 2.4M61 165.5l4.2 2.4M61 165.5l.1 .6M61 179.6l.9 .6"/>
<path d="M61.1 177.3l1 .2-.1 .7M61.1 166.1l4.2 2.4M61.1 166.1l.2 .5M61.2 176.9l-.1 .4M61.2 165.1l-.2 .4M61.2 165.1l4.3 2.4M61.2 165.1l.6 .1M61.3 166.6l-.4 .7M61.3 166.6l4.2 2.4M61.4 178.7l-.6 .5M61.7 174.9l.4 .3M61.8 176.5l-.6 .4"/>
<path d="M61.8 165.2l4.2 2.4M61.8 165.2l.4 .1M61.8 174.4l-.1 .5M62 178.2l-.6 .5M62.1 175.2l.5 .2-.2 .7M62.2 165.3l4.3 2.5M62.4 176.1l-.6 .4M62.5 174.2l-.7 .2M62.5 163.4l.4-.4 4.2 2.5M62.5 163.4l4.3 2.5M62.5 163.4l.1 .7M62.6 172.5l.3 .4"/>
<path d="M62.6 164.1l4.3 2.5M62.6 164.1l.1 .6M62.7 164.7l-.5 .6M62.7 164.7l4.3 2.5M62.8 172l-.2 .5M62.9 172.9l.4 .3M63 173.9l-.5 .3M63.3 173.2l-.3 .7M63.3 163.3l4.3 2.4M63.4 171.9l-.6 .1M63.8 170.2l.2 .5M64 171.8l-.6 .1"/>
<path d="M64 170.7l.3 .4M64 169.7l-.2 .5M64.2 163.2l-2.3-1.4a3.4 3.4 0 0 0-3.9 1 8.6 8.6 0 0 0-3.1 8.1l.3 .7 .5 .5 2.5 1.5M64.2 163.1l-.4 .4M64.2 162.4l4.3 2.4M64.2 163.1l4.3 2.4M64.2 162.4v.7M64.3 171.1l-.3 .7M64.3 161.6l.4-.3 4.2 2.5M64.3 161.6l4.2 2.5M64.3 161.6l-.1 .8M64.6 169.7h-.6"/>
<path d="M64.6 169.7h.5M65.2 167.9l.1 .6M65.3 168.5l.2 .5M65.5 167.5l-.3 .4M65.5 167.5l.5 .1M65.5 169l-.4 .7M65.9 161.7l-.3 .2M65.9 161.7l4.2 2.4M66 161l4.2 2.4M66 161l-.1 .7M66 167.6l.5 .2M66.1 160.2l.4-.3 4.3 2.5"/>
<path d="M66.1 160.2l4.3 2.4M66.1 160.2l-.1 .8M66.8 165.9l.1 .7M66.9 166.6l.1 .6M67 167.2l-.5 .6M67.1 165.5l-.3 .4M67.1 165.5l.5 .2M68.5 165.5l-.6 .5-.3-.3M68.5 164.8v.7M68.5 164.1v.7M68.9 163.8l.7 .8 .5-.5M68.9 163.8l-.4 .3"/>
<path d="M70.2 163.4l-.1 .7M70.4 162.6l-.2 .8M70.8 162.4l.4 1 .6-.4M70.8 162.4l-.4 .2M70.8 162.5l1 .5M72 162.3l-.2 .7M72.2 161.5l-.2 .8M72.6 161.3l.3 1.2 .5-.2M72.6 161.3l-.4 .2M72.8 162l.6 .3M73.8 161.6l-.4 .7M74.1 160.8l-.3 .8"/>
<path d="M74.5 160.7v1.3h.6M74.5 160.7l-.4 .1M74.5 161.6l.6 .4M75.5 161.2l-.4 .8M75.9 160.5l-.4 .7M76.1 161.7l.5 .3M76.2 160.8l.8 .4M76.2 160.4l-.1 1.5 .5 .1M76.2 160.4l-.3 .1M76.5 170.3a2.87 2.87 0 0 0-4.4-2.2 10.9 10.9 0 0 0-5.6 10 2.85 2.85 0 0 0 4 2.5M77 161.2l-.4 .8M77.5 160.6l-.5 .6"/>
<path d="M77.5 160.6h.3M77.5 162.1l.4 .2M77.7 161.3l.7 .4M77.8 160.6l-.3 1.6 .4 .1M78.4 161.7l.6-.6 .2 .1-.5 1.6 .4 .3 .5-.6M78.4 161.7l-.5 .6M79 162.1l.6 .4M79.2 161.4l1 .6M79.9 163.3l.7 .4M80.2 162.7l1 .6M80.2 162l.2 .2-.7 1.6 .3 .4 .6-.5M80.2 162l-.6 .5"/>
<path d="M80.6 164.8l.6 .4M80.9 164.4l.9 .5M81 166.6l.6 .4M81 170.9l.5 .3M81 170.7l1 .6M81.1 168.7l.6 .3M81.2 163.3l.1 .3-.9 1.5 .2 .5 .6-.4M81.2 163.3l-.6 .4M81.2 168.4l1 .6M81.2 166.3l1 .6M81.5 171.2l.5 .1M81.7 169h.5"/>
<path d="M81.8 164.9l.2 .4-1.1 1.3 .1 .6 .6-.2M81.8 164.9l-.6 .3M82 171.3l-.2 .5-1.2 .8M82.2 166.9v.4l-1.1 1.1v.7l.6-.1M82.2 166.9l-.6 .1M82.2 169v.4l-1.2 1-.1 .7 .6 .1M82.9 173.9l-7.5-4.3a3.5 3.5 0 0 0-3.9 .9 9.2 9.2 0 0 0-3.3 7.7l.5 1.2 .7 .6 7.5 4.4M83.2 175.3a2.21 2.21 0 0 0-3.2-.3 7.7 7.7 0 0 0-3.6 7.2 2.02 2.02 0 0 0 1.8 1.8M84.3 179.6a3.5 3.5 0 0 1 3.7-1.3 2.86 2.86 0 0 1 1 3.2 7.1 7.1 0 0 1-4.3 5.4 2 2 0 0 1-2.5-2.4 7.8 7.8 0 0 1 2.1-4.9zM88 178a3.3 3.3 0 0 0-3.9 1.4 6.4 6.4 0 0 0-1.8 6.6l.7 .7M89 179.6l-.3-.9-.5-.5-5.6-3.2a2.79 2.79 0 0 0-3.1 .6 7.2 7.2 0 0 0-2.7 7l.8 1 5.4 3.1M89 179.6a2 2 0 0 0-3.2-1.3 7.1 7.1 0 0 0-3.5 7.4 2.09 2.09 0 0 0 3.4 .7"/>
<path d="M89 179.6l.1 .9M213.6 161.1v.9M213.6 164.8v.6M213.6 167.6v.5M213.6 169.6v.3M213.6 162v2.8M213.6 165.4v2.2M213.6 168.1v1.5M213.6 169.9v.7M213.6 161.1h12.5M213.6 162h12.5M213.6 163h12.5"/>
<path d="M213.6 164.8h12.5M213.6 165.4h12.5M213.6 165.8h12.5M213.6 167.6h12.5M213.6 168.1h12.5M213.6 169.6h12.5M213.6 169.9h12.5M213.6 170.6h12.5M56.8 180.9l.1 .3 4.3 2.5M56.8 180.9l4.3 2.4M57.3 180.2l4.3 2.4M57.3 180.2l-.5 .7"/>
<path d="M57.4 182.6l.2 .3 4.2 2.4M57.4 182.6l4.3 2.4M57.9 181.8l4.2 2.5M57.9 181.8l-.5 .8M57.9 181.8h.1M58.3 184l4.5 2.6M58.3 184l4.3 2.4M58.6 183.4l-.3 .6M59.5 185l4.4 2.5M59.5 185l4.3 2.4M59.6 184.8l-.1 .2M60.8 181.4v.4"/>
<path d="M60.8 181.8l1.2-.4 .1 .6M61.1 183.3l.1 .4M61.3 180.8l-.5 .6M61.5 181.6l.6 .4M61.6 182.6l-.5 .7M61.7 185l.1 .3M61.9 180.2l-.6 .6M62.1 183.3l.5 .3M62.1 182l-.5 .6M62.1 184.3l-.4 .7M62.1 185.2l.8 .4M62.6 183.6l-.2-.5-1.2 .6"/>
<path d="M62.6 186.4l.2 .2M62.6 183.6l-.5 .7M62.9 184.6l.4 .3M62.9 185.6l-.3 .8M63.3 184.9l-.3-.4-1.2 .8M63.3 184.9l-.4 .7M63.3 186.2l.7 .4M63.9 185.6l.4 .2M64 186.6l-.2 .8M64.2 187.4l1 .6M64.3 185.8l-.3-.2-1.2 1M64.3 185.8l-.3 .8"/>
<path d="M64.7 186.9l.6 .3M65.3 187.2l.2-.7-.4-.2-1.1 1.3-.2-.2M65.3 187.2l-.1 .8M65.8 187.6l1 .6M66.2 187.1l.7 .4M66.9 187.5l.1-.8h-.5l-1 1.4-.3-.1M66.9 187.5l-.1 .7M67.6 187.4l-.5 .8h-.3M67.6 187.4l.9 .6M67.8 186.9l.7 .4M68.5 187.3v-.7h-.3l-.3 .1-.3 .7M68.5 187.3v.7"/>
<path d="M69.4 186.8l1 .5M69.6 186.3l.5-.2 .1 .6M69.6 186.3l-.7 1.5-.4 .2M69.6 186.3l.6 .4M70.2 186.7l.2 .6M71.2 185.7l1 .6M71.4 185.4l.6 .4M72 185.8l-.2-.5-.6 .3-.4 1.5-.4 .2M72 185.8l.2 .5M73.2 184.3l.9 .5M73.3 184.2l.5 .3M73.8 184.5l-.4-.4-.5 .4-.3 1.5-.4 .3"/>
<path d="M73.8 184.5l.3 .3M74.6 183l-.1 1.5-.4 .3M79 184.4a2.38 2.38 0 0 1-3.2-2.6 8.7 8.7 0 0 1 5.4-7.9 2.2 2.2 0 0 1 2.8 1.9 2.34 2.34 0 0 0-3.7-1.8 8.9 8.9 0 0 0-4.6 8.6 2.36 2.36 0 0 0 3.4 1.9M83 186.7l1.1 .3"/>
<circle cx="45.7" cy="57.1" r="7.3"/>
<circle cx="45.7" cy="57.1" r="10.4"/>
<circle cx="45.7" cy="57.1" r="10.1"/>
<circle cx="45.7" cy="57.1" r="12.5"/>
<circle cx="45.7" cy="57.1" r="12.2"/>
<circle cx="45.7" cy="57.1" r="10.8"/>
<circle cx="45.7" cy="57.1" r="15"/>
<circle cx="45.7" cy="57.1" r="7"/>
<circle cx="45.7" cy="57.1" r="10.3"/>
<circle cx="45.7" cy="57.1" r="8.5"/>
</g>
<g fill="none" stroke="#000" stroke-width=".21" stroke-dasharray="1.3 .6" stroke-dashoffset=".1">
<path d="M213.6 110.8h12.5M226.1 117.1h-12.5M226.1 116.9h-12.5M226.1 118h-12.5M226.1 113.9h-12.5M226.1 114.2h-12.5M226.1 115h-12.5M226.1 111.5h-12.5M226.1 112.2h-12.5M226.1 112.8h-12.5M226.1 110.5h-12.5M226.1 109.9h-12.5"/>
<path d="M226.1 111.1h-12.5M226.1 111.4h-12.5M226.1 109.4h-12.5M226.1 109.2h-12.5M226.1 110.8h-12.5M226.1 125.4h-12.5M226.1 125.7h-12.5M226.1 121h-12.5M226.1 121.6h-12.5M226.1 152.9h-12.5M226.1 152.6h-12.5M226.1 157.3h-12.5"/>
<path d="M226.1 156.7h-12.5M213.6 167.5h12.5M226.1 161.2h-12.5M226.1 161.4h-12.5M226.1 160.3h-12.5M226.1 164.4h-12.5M226.1 164.1h-12.5M226.1 163.3h-12.5M226.1 166.8h-12.5M226.1 166h-12.5M226.1 165.5h-12.5M226.1 167.8h-12.5"/>
<path d="M226.1 168.4h-12.5M226.1 167.2h-12.5M226.1 166.9h-12.5M226.1 168.9h-12.5M226.1 169.1h-12.5M226.1 167.5h-12.5"/>
</g>
<path d="M226.1 116.9v.1M226.1 112.2v.2M172.7 131.8v14.6M226.1 161.2v.2" fill="none" stroke="#000" stroke-width=".21" stroke-dasharray="1.3 .6"/>
<path d="M211.1 126.6v25M228.6 151.6v-25" fill="none" stroke="#000" stroke-width=".21" stroke-dasharray="1.3 .6" stroke-dashoffset=".5"/>
<path d="M188.2 128.7v20.9M267.3 128.7v20.9M251.5 149.6v-20.9" fill="none" stroke="#000" stroke-width=".21" stroke-dasharray="1.3 .6" stroke-dashoffset=".7"/>
<path d="M267.6 149.4v-20.6" fill="none" stroke="#000" stroke-width=".21" stroke-dasharray="1.3 .6" stroke-dashoffset="-.1"/>
<g font-size="4.7" fill="#191924">
<text x="44" y="14.4">152</text>
<text x="217.4" y="17.4">30</text>
<text x="93.6" y="28.3" transform="rotate(-90 93.6 28.3)">-0,03</text>
<text x="174.5" y="28.3" transform="rotate(-90 174.5 28.3)">-0,03</text>
<text x="197.4" y="24.4" transform="rotate(-90 197.4 24.4)">-0,03</text>
<text x="256.7" y="24.4" transform="rotate(-90 256.7 24.4)">-0,03</text>
<text x="98.1" y="41.1" transform="rotate(-90 98.1 41.1)">35 f7 -0,05</text>
<text x="179" y="41.1" transform="rotate(-90 179 41.1)">50 f7 -0,05</text>
<text x="201.8" y="37.2" transform="rotate(-90 201.8 37.2)">60 f7 -0,06</text>
<text x="261.1" y="37.2" transform="rotate(-90 261.1 37.2)">50 f7 -0,05</text>
<text x="122.3" y="71.8">198,25</text>
<text x="145.4" y="79.1">297</text>
<text x="135.6" y="87.2">237</text>
<text x="255.8" y="93.2">40</text>
<text x="176.8" y="100.7">427</text>
<text x="241" y="97.7">100</text>
<text x="122.6" y="177">4M Z:36</text>
<text x="89.6" y="181.5">DİŞ UÇLARINA SULAMA YAPILACAKTIR</text>
</g>
<text font-size="4.4" fill="#00f" x="284.2" y="198.7">A4</text>
<g font-size="3.9" fill="#191924">
<text x="228.8" y="40.6" transform="rotate(-59 228.8 40.6)">R6</text>
<text x="253.5" y="44.3" transform="rotate(-30 253.5 44.3)">R1</text>
<text x="149.4" y="106.7" transform="rotate(-90 149.4 106.7)">5</text>
<text x="149.4" y="119.2" transform="rotate(-90 149.4 119.2)">-0,02</text>
<text x="96.6" y="123.9">40</text>
<text x="120.6" y="123.9">75</text>
<text x="145.6" y="126.9" transform="rotate(-90 145.6 126.9)">JS9 +0,02</text>
<text x="149.4" y="131.3" transform="rotate(-90 149.4 131.3)">10</text>
</g>
<g font-size="3.6">
<text x="73.5" y="190.7">Tolerans</text>
<text x="75.1" y="194.1">Sınıfı</text>
</g>
<text font-size="3.4" x="85" y="194.4">0.5-3</text>
<g font-size="3.2">
<text x="194.6" y="178.2">5-9-093-002-004</text>
<text x="194.6" y="182.4">ALTTAN DİZME HAREKET DİŞLİSİ</text>
<text x="194.6" y="190.2">FOSFAT / -</text>
<text x="242" y="190.2">9133.22099</text>
<text x="195.3" y="194.3">/ HRC</text>
<text x="73.3" y="198.1">F(Hassas)</text>
<text x="74.7" y="202.2">M(orta)</text>
</g>
<text font-size="3.1" x="110.3" y="190.1">Belirtilmemiş Toleranslar(DIN 7168 m T) göredir.</text>
<g font-size="2.8">
<text x="194.6" y="186.2">Ç-4140</text>
<text x="96.5" y="193.9">&gt;3-6</text>
<text x="107.1" y="198">±0.1</text>
<text x="107.5" y="194.2">&gt;6-30</text>
<text x="116.1" y="194.2">&gt;30-120</text>
<text x="127.2" y="194.2">&gt;120-400</text>
<text x="138.4" y="194.2">&gt;400-1000</text>
<text x="150.6" y="194.2">&gt;1000-2000</text>
<text x="164.2" y="194.2">&gt;2000-4000</text>
<text x="167.2" y="198">±0.8</text>
<text x="84.6" y="198.2">±0.05</text>
<text x="84.7" y="201.9">±0.1</text>
<text x="95.9" y="201.9">±0.1</text>
<text x="96.1" y="198.1">±0.05</text>
<text x="106.8" y="201.9">±0.2</text>
<text x="117.2" y="202">±0.3</text>
<text x="117.5" y="198.1">±0.15</text>
<text x="129" y="201.9">±0.5</text>
<text x="129.3" y="198">±0.2</text>
<text x="140.8" y="201.9">±0.8</text>
<text x="141.1" y="198">±0.3</text>
<text x="153" y="201.9">±1.2</text>
<text x="153.3" y="198">±0.5</text>
<text x="166.9" y="201.8">±2.0</text>
</g>
<g font-size="2.8" fill="#0000e8">
<text x="8.9" y="193.8">Gereksinimler:</text>
<text x="8.9" y="196.6">1.Tüm kenarlar çapaksız ve keskin olmalıdır;</text>
<text x="8.9" y="199.5">2.Belirtilmemiş pah C0.2-C0.8,dir. ve radyüs R0.2-R0.8dir.</text>
<text x="8.9" y="202.3">3.Belirtilmemiş toleranslar (DIN 7168 ) M sınıfına göredir.</text>
</g>
<g font-size="2.6" fill="#00f">
<text x="272.3" y="194.3">Genel Tolerans</text>
<text x="176.9" y="202.3">SON KAYIT:</text>
<text x="267.3" y="202.3">DIN 7168 m T</text>
</g>
<text font-size="2.6" x="284" y="202">1:2</text>
<g font-size="2.5" fill="#00f">
<text x="177" y="178.2">Parça Kodu:</text>
<text x="177" y="182.4">Parça Adı:</text>
<text x="176.9" y="186.2">Hammadde Adı:</text>
<text x="177" y="189.7">Kaplama Şekli:</text>
<text x="230.5" y="190.2">Ağırlık:</text>
<text x="230.5" y="186.2">Sip. Ölçüsü</text>
<text x="176.9" y="193.9">Isıl İşlem:</text>
<text x="177" y="197.8">Çizen:</text>
<text x="230.4" y="197.8">Onay:</text>
<text x="230.6" y="194.3">Ü. Kodu:</text>
<text x="230.9" y="202.1">Vers. :</text>
<text x="250.7" y="202.3">Ü.Adet:</text>
</g>
<text font-size="2.5" x="6.1" y="205.5">D:\Onedrive\OneDrive - gazi.edu.tr\My_Design\Arsiv\80_Dizme_Mekanizma\</text>
<text font-size="2.2" x="194.8" y="202.1">11 Şubat 2022 Cuma 11:35:28</text>
</svg>
